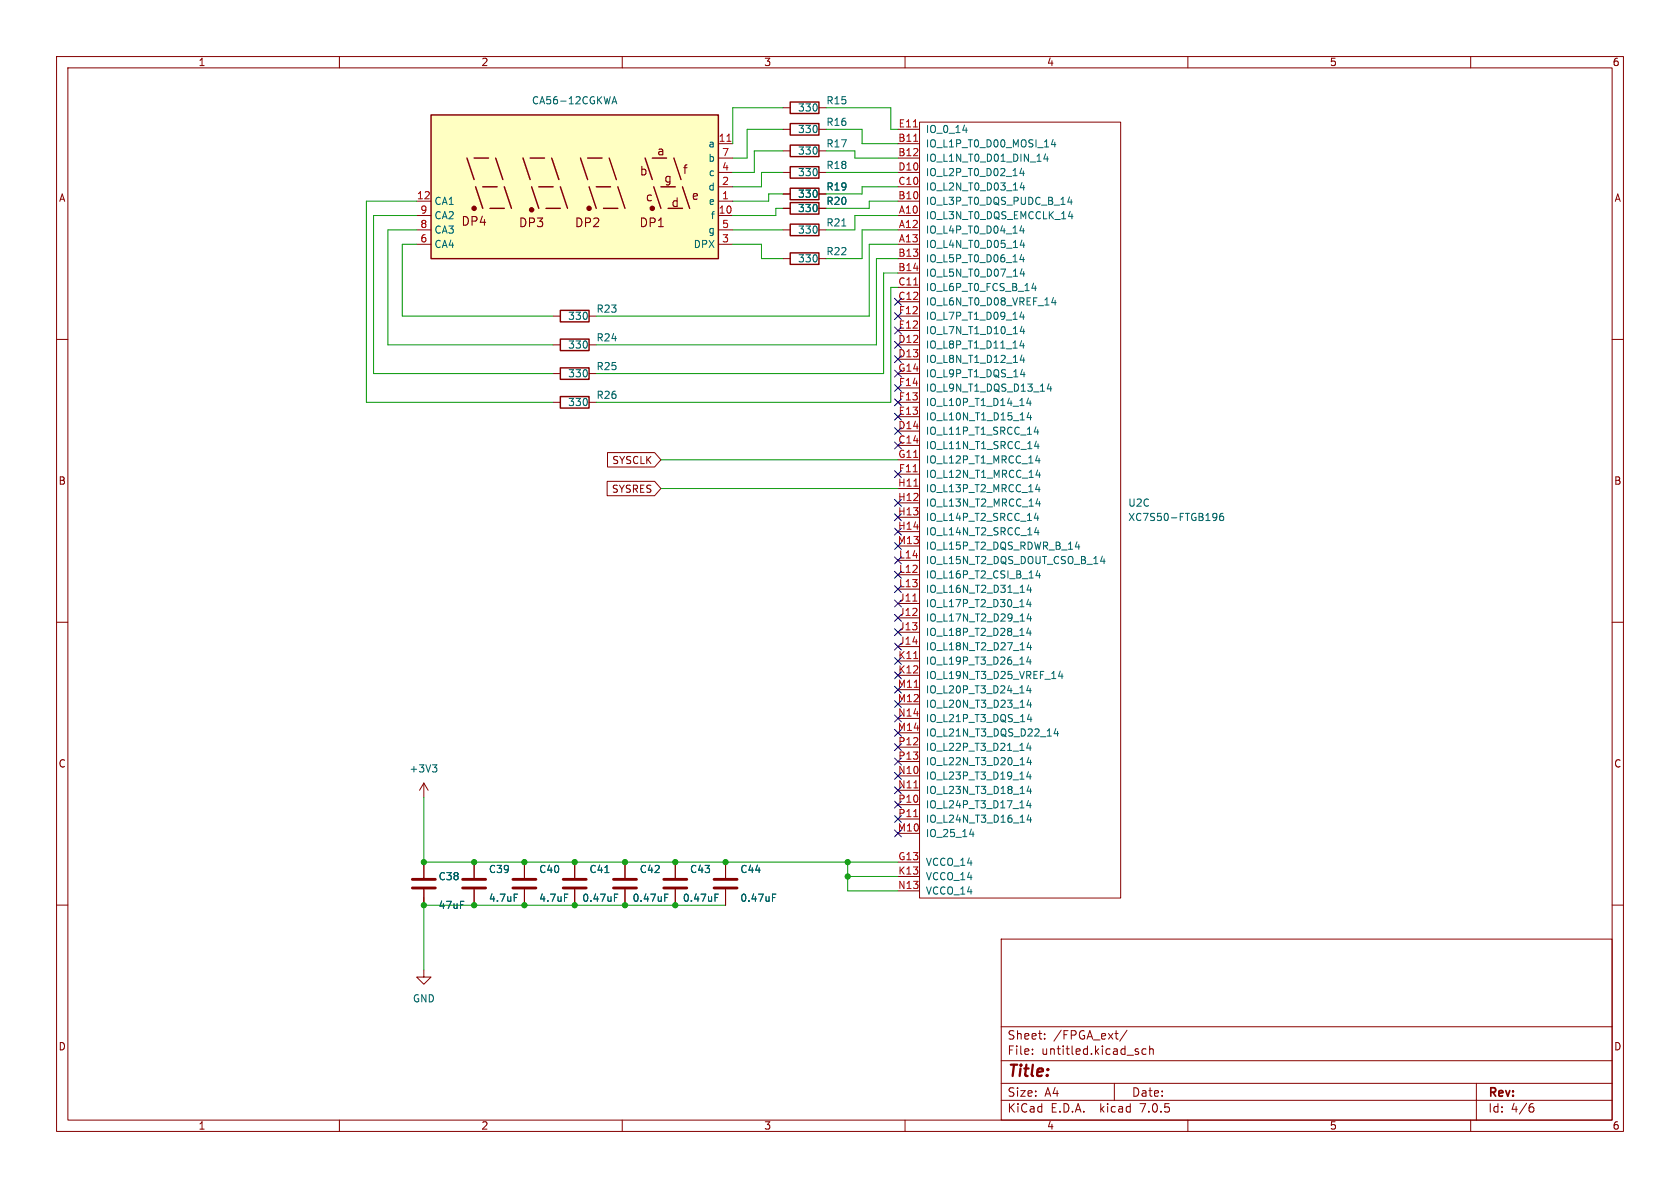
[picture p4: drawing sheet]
<svg xmlns="http://www.w3.org/2000/svg" width="297mm" height="210mm" viewBox="0 0 297 210" stroke-linecap="round" stroke-linejoin="round" font-family="sans-serif">
<g fill="none" stroke="#840000" stroke-width=".18">
<path d="M10 10h277v190h-277zM12 12h273v186h-273zM60 10v2M110 10v2M138.4 19.1h1.3M144.8 19.1h1.2M160 10v2M210 10v2M260 10v2M73.7 35.6h2.5M73.7 38.1h2.5M127 30.5h2.5"/>
<path d="M127 35.6h2.5M127 38.1h2.5M127 25.4h2.5M127 33h2.5M127 27.9h2.5M138.4 30.5h1.3M138.4 36.8h1.3M138.4 34.3h1.3M138.4 26.7h1.3M138.4 22.9h1.3M144.8 30.5h1.2M144.8 36.8h1.2"/>
<path d="M144.8 34.3h1.2M144.8 26.7h1.2M144.8 22.9h1.2M158.7 30.5h3.9M158.7 22.9h3.9M158.7 35.6h3.9M158.7 38.1h3.9M158.7 25.4h3.9M158.7 33h3.9M158.7 27.9h3.9M162.6 21.6h35.5v137.2h-35.5zM10 60h2"/>
<path d="M73.7 40.6h2.5M73.7 43.2h2.5M97.8 55.9h1.3M104.1 55.9h1.3M127 40.6h2.5M127 43.2h2.5M138.4 40.6h1.3M138.4 45.7h1.3M144.8 40.6h1.2M144.8 45.7h1.2M158.7 40.6h3.9M158.7 43.2h3.9"/>
<path d="M158.7 55.9h3.9M158.7 45.7h3.9M158.7 48.3h3.9M158.7 50.8h3.9M158.7 53.3h3.9M158.7 58.4h3.9M285 60h2M97.8 66h1.3M97.8 61h1.3M97.8 71.1h1.3M104.1 66h1.3M104.1 61h1.3"/>
<path d="M104.1 71.1h1.3M158.7 66h3.9M158.7 61h3.9M158.7 71.1h3.9M158.7 78.7h3.9M158.7 63.5h3.9M158.7 76.2h3.9M158.7 73.7h3.9M158.7 68.6h3.9M107.3 85.1h8.4l1.1 1.3-1.1 1.2h-8.4zM107.4 80h8.3l1.1 1.3-1.1 1.3h-8.3zM158.7 83.8h3.9"/>
<path d="M158.7 81.3h3.9M158.7 86.4h3.9M158.7 88.9h3.9M158.7 91.4h3.9M158.7 94h3.9M158.7 99.1h3.9M158.7 96.5h3.9M10 110h2M158.7 106.7h3.9M158.7 109.2h3.9M158.7 111.8h3.9M158.7 114.3h3.9"/>
<path d="M158.7 116.8h3.9M158.7 119.4h3.9M158.7 101.6h3.9M158.7 104.1h3.9M285 110h2M74.9 138.4v2.6M74.9 138.4l-.7 1.3M74.9 138.4l.8 1.3M158.7 121.9h3.9M158.7 124.5h3.9M158.7 129.5h3.9M158.7 137.2h3.9"/>
<path d="M158.7 139.7h3.9M158.7 127h3.9M158.7 132.1h3.9M158.7 134.6h3.9M10 160h2M74.9 152.4v2.8M74.9 157.2v2.8M83.8 152.4v2.8M83.8 157.2v2.8M92.7 152.4v2.8M92.7 157.2v2.8M101.6 152.4v2.8"/>
<path d="M101.6 157.2v2.8M110.5 152.4v2.8M110.5 157.2v2.8M119.4 152.4v2.8M119.4 157.2v2.8M128.3 152.4v2.8M128.3 157.2v2.8M158.7 152.4h3.9M158.7 154.9h3.9M158.7 147.3h3.9M158.7 157.5h3.9M158.7 142.2h3.9"/>
<path d="M158.7 144.8h3.9M285 160h2M74.9 171.5v1.2h1.3l-1.3 1.3-1.2-1.3h1.2M177 166h108v32h-108zM60 198v2M110 198v2M160 198v2M177 194.5h108M177 191.5h108M177 187.5h108M177 181.5h108M182.5 186.3v.1"/>
<path d="M182.5 185.5v.1M184.7 183.6v.1M184.7 182.8v.1M197 191.5v3M199.2 182.1l-1.2 2M201.1 185.9l.2 .2-.2 .3M201.1 185.4l.1 .1M202.6 185.5l-.4-.1-.3 .3v.4l.1 .2h.6M203.2 185.5l.3-.1 .3 .1 .1 .9M203.2 184.9v1.5M210 198v2M260 198v2"/>
<path d="M261 191.5v6.5M270.5 195.7h.4l.3 .3-.2 .5h-.5M271 195.1l-.5 .1"/>
</g>
<g fill="none" stroke="#840000" stroke-width=".51">
<path d="M72.9 157h4.1M72.9 155.4h4.1M81.8 157h4.1M81.8 155.4h4.1M90.7 157h4M90.7 155.4h4M99.6 157h4M99.6 155.4h4M108.5 157h4M108.5 155.4h4M117.3 157h4.1M117.3 155.4h4.1"/>
<path d="M126.2 157h4.1M126.2 155.4h4.1"/>
</g>
<g fill="none" stroke="#006464" stroke-width=".18">
<path d="M108.2 18.4l.4-1.3 .4 1.3M108.3 18h.6M170.2 23h.8M180.6 39.9l-.3 .9h.8M180.6 29.7l-.3 .9h.8M180.7 32.3l-.3 .9h.8M180.9 30.2v.9M181 32.8v.8M184.8 27.2l-.3 .9h.8M185.1 27.7v.8M186.2 24.6l-.3 1h.8M186.5 25.1v.9"/>
<path d="M188.8 35.7h.8M188.9 38.3h.8M189.4 35.3v.8M189.5 37.8v.9M180.6 45l-.3 .9h.8M180.6 55.1l-.3 .9h.8M180.7 42.4l-.3 .9h.8M180.7 47.5l-.3 .9h.8M180.7 57.7l-.3 .9h.8M180.9 40.4v.8M180.9 45.5v.8M180.9 55.6v.9"/>
<path d="M181 42.9v.9M181 48v.8M181 58.2v.8M182.4 51h.8M183 50.5v.9M186.2 52.6l-.3 .9h.8M186.5 53.1v.8M180.4 66.2h.8M180.6 60.2l-.3 .9h.8M180.7 62.7l-.3 1h.8M180.9 60.7v.8M181 63.2v.9"/>
<path d="M181 65.8v.8M181.8 70.4l-.3 .9h.8M181.9 72.9l-.3 .9h.8M182.1 70.9v.8M182.2 73.4v.8M183.1 75.4l-.3 1h.8M183.2 78l-.3 .9h.8M183.5 75.9v.9M183.5 78.5v.8M185.4 67.8l-.3 .9h.8M185.7 68.3v.9M183.1 81.4h.8"/>
<path d="M183.1 86.5h.8M183.1 90.7l-.3 .9h.8M183.1 84h.8M183.1 89.1h.8M183.2 93.2l-.3 .9h.8M183.5 91.2v.8M183.5 93.7v.9M183.7 81v.9M183.7 86.1v.8M183.8 83.6v.8M183.8 88.6v.9M190.1 96.7h.8"/>
<path d="M190.7 96.3v.8M194.6 99.2h.8M195.2 98.8v.8M214.6 90.7l.5 .2a.84 .84 0 0 1-.3 1.1M215.1 91.3l-.1 .2h-.4M216.2 90.7l-.3 .1a.85 .85 0 0 0 0 1.2l.4-.1v-.4l-.2-.3-.4 .1-.1 .2M181.8 105.9l-.3 .9h.8M181.8 111l-.3 .9h.8M181.8 116.1l-.3 .9h.8M181.9 108.5l-.3 .9h.8M181.9 113.5l-.3 1h.8M181.9 103.4l-.3 .9h.8"/>
<path d="M182.1 106.4v.9M182.1 111.5v.8M182.1 116.6v.8M182.2 103.9v.8M182.2 109v.8M182.2 114v.9M183.5 100.8l-.4 1h.8M183.8 101.3v.9M187.4 118.6l-.3 .9h.8M187.7 119.1v.9M76.4 135.2h.8l-.4 .5M77 135.7l.2 .2v.3l-.2 .3"/>
<path d="M181.8 121.2l-.3 .9h.8M181.8 136.4l-.3 .9h.8M181.8 131.3l-.3 .9h.8M181.9 123.7l-.3 .9h.8M181.9 138.9l-.3 1h.8M181.9 133.9l-.3 .9h.8M181.9 126.2l-.3 1h.8M182.1 121.7v.8M182.1 131.8v.9M182.1 136.9v.8M182.2 124.2v.8M182.2 134.4v.8"/>
<path d="M182.2 139.4v.9M182.2 126.7v.9M186.7 128.8l-.3 .9h.7M187 129.3v.8M90.9 158.1h.6M99.8 158.1h.6M108.6 158.7h.4M108.6 158.1h.6M117.5 158.7h.4M117.5 158.1h.6M126.4 158.7h.4M126.4 158.1h.6"/>
<path d="M136.6 158.7h.4M136.6 158.1h.6M171.4 147.5h.8M172 147.1v.8M181.8 141.5l-.3 .9h.8M181.9 144l-.3 .9h.8M182.1 142v.8M182.2 144.5v.9"/>
</g>
<g fill="none" stroke="#840000" stroke-width=".25">
<path d="M139.7 18h5.1v2.1h-5.1zM76.2 20.3h50.8v25.4h-50.8zM82.5 27.9l1.3 3.9M83.8 27.9h2.6M84.1 33l1.2 3.8M85.3 33h2.6M86.6 36.8h2.6M87.6 27.9l1.3 3.9M89.2 33l1.2 3.8M92.5 27.9l1.2 3.9M93.7 27.9h2.6M94 33l1.2 3.8"/>
<path d="M95.2 33h2.6M96.5 36.8h2.6M97.5 27.9l1.3 3.9M99.1 33l1.2 3.8M102.6 27.9l1.3 3.9M103.9 27.9h2.5M104.1 33l1.3 3.8M105.4 33h2.5M106.7 36.8h2.5M107.7 27.9l1.3 3.9M109.2 33l1.3 3.8M114 27.9l1.3 3.9"/>
<path d="M115.3 27.9h2.6M115.6 33l1.2 3.8M116.8 33h2.6M118.1 36.8h2.5M119.1 27.9l1.3 3.9M120.6 33l1.3 3.8M139.7 29.5h5.1v2h-5.1zM139.7 39.6h5.1v2.1h-5.1zM139.7 35.8h5.1v2h-5.1zM139.7 33.3h5.1v2h-5.1zM139.7 25.7h5.1v2h-5.1zM139.7 21.8h5.1v2.1h-5.1z"/>
<path d="M99.1 59.9h5v2.1h-5zM99.1 54.9h5v2h-5zM139.7 44.7h5.1v2h-5.1zM99.1 65h5v2.1h-5zM99.1 70.1h5v2h-5z"/>
</g>
<path d="M76.2 20.3h50.8v25.4h-50.8z" fill="#ffffc2" stroke="#ffffc2" stroke-width=".18"/>
<g fill="#840000" stroke="#840000" stroke-width=".25">
<circle cx="115.3" cy="36.8" r=".36"/>
<circle cx="104.1" cy="36.8" r=".36"/>
<circle cx="94" cy="37.1" r=".36"/>
<circle cx="83.8" cy="36.8" r=".36"/>
</g>
<path d="M128.5 25h.7M161.5 25h.8M161.4 83.4h.8M161.6 85.9h.7M161.4 106.3h.7M161.5 116.4h.8M161.6 139.3h.7M161.5 144.4h.8" fill="none" stroke="#a90000" stroke-width=".18"/>
<g fill="none" stroke="#009600" stroke-width=".18">
<path d="M138.4 19.1h-8.9v6.3M146 19.1h11.5v3.8h1.2M73.7 38.1h-7.7v27.9h31.8M73.7 35.6h-8.9v35.5h33M138.4 36.8h-1.2v1.3h-7.7M138.4 30.5h-3.8v2.5h-5.1M138.4 26.7h-5.1v3.8h-3.8M138.4 34.3h-2.5v1.3h-6.4M138.4 22.9h-6.3v5h-2.6M146 30.5h12.7M146 22.9h6.4v2.5h6.3M146 26.7h5.1v1.2h7.6"/>
<path d="M158.7 33h-6.3v1.3h-6.4M158.7 35.6h-5v1.2h-7.7M158.7 38.1h-7.6v2.5h-5.1M73.7 40.6h-5.1v20.4h29.2M73.7 43.2h-2.6v12.7h26.7M129.5 43.2h5.1v2.5h3.8M129.5 40.6h8.9M158.7 40.6h-6.3v5.1h-6.4M158.7 45.7h-3.8v15.3h-49.5M158.7 50.8h-1.2v20.3h-52.1M158.7 43.2h-5v12.7h-48.3M158.7 48.3h-2.5v17.7h-50.8"/>
<path d="M116.8 81.3h41.9M116.8 86.4h41.9M74.9 141v11.4h83.8M74.9 158.8v12.7M149.9 154.9h8.8M149.9 152.4v5.1h8.8M74.9 160h53.4"/>
</g>
<g fill="none" stroke="#000084" stroke-width=".18">
<path d="M158.1 52.7l1.3 1.2M158.1 55.3l1.3 1.2M158.1 57.8l1.3 1.2M159.4 52.7l-1.3 1.2M159.4 55.3l-1.3 1.2M159.4 57.8l-1.3 1.2M158.1 70.5l1.3 1.2M158.1 65.4l1.3 1.2M158.1 73.1l1.3 1.2M158.1 68l1.3 1.2M158.1 75.6l1.3 1.2M158.1 78.1l1.3 1.2"/>
<path d="M158.1 62.9l1.3 1.2M158.1 60.4l1.3 1.2M159.4 70.5l-1.3 1.2M159.4 65.4l-1.3 1.2M159.4 73.1l-1.3 1.2M159.4 68l-1.3 1.2M159.4 75.6l-1.3 1.2M159.4 78.1l-1.3 1.2M159.4 62.9l-1.3 1.2M159.4 60.4l-1.3 1.2M158.1 83.2l1.3 1.2M158.1 88.3l1.3 1.2"/>
<path d="M158.1 90.8l1.3 1.2M158.1 93.4l1.3 1.2M158.1 95.9l1.3 1.2M158.1 98.5l1.3 1.2M159.4 83.2l-1.3 1.2M159.4 88.3l-1.3 1.2M159.4 90.8l-1.3 1.2M159.4 93.4l-1.3 1.2M159.4 95.9l-1.3 1.2M159.4 98.5l-1.3 1.2M158.1 101l1.3 1.2M158.1 103.5l1.3 1.2"/>
<path d="M158.1 106.1l1.3 1.2M158.1 108.6l1.3 1.2M158.1 111.2l1.3 1.2M158.1 113.7l1.3 1.2M158.1 116.2l1.3 1.2M158.1 118.8l1.3 1.2M159.4 101l-1.3 1.2M159.4 103.5l-1.3 1.2M159.4 106.1l-1.3 1.2M159.4 108.6l-1.3 1.2M159.4 111.2l-1.3 1.2M159.4 113.7l-1.3 1.2"/>
<path d="M159.4 116.2l-1.3 1.2M159.4 118.8l-1.3 1.2M158.1 121.3l1.3 1.2M158.1 123.9l1.3 1.2M158.1 126.4l1.3 1.2M158.1 128.9l1.3 1.2M158.1 131.5l1.3 1.2M158.1 134l1.3 1.2M158.1 136.6l1.3 1.2M158.1 139.1l1.3 1.2M159.4 121.3l-1.3 1.2M159.4 123.9l-1.3 1.2"/>
<path d="M159.4 126.4l-1.3 1.2M159.4 128.9l-1.3 1.2M159.4 131.5l-1.3 1.2M159.4 134l-1.3 1.2M159.4 136.6l-1.3 1.2M159.4 139.1l-1.3 1.2M158.1 146.7l1.3 1.2M158.1 141.6l1.3 1.2M158.1 144.2l1.3 1.2M159.4 146.7l-1.3 1.2M159.4 141.6l-1.3 1.2M159.4 144.2l-1.3 1.2"/>
</g>
<g fill="#009600" stroke="#009600" stroke-width=".18">
<circle cx="110.5" cy="152.4" r=".46"/>
<circle cx="110.5" cy="160" r=".46"/>
<circle cx="101.6" cy="160" r=".46"/>
<circle cx="101.6" cy="152.4" r=".46"/>
<circle cx="149.9" cy="154.9" r=".46"/>
<circle cx="149.9" cy="152.4" r=".46"/>
<circle cx="119.4" cy="152.4" r=".46"/>
<circle cx="119.4" cy="160" r=".46"/>
<circle cx="128.3" cy="152.4" r=".46"/>
<circle cx="83.8" cy="152.4" r=".46"/>
<circle cx="83.8" cy="160" r=".46"/>
<circle cx="74.9" cy="152.4" r=".46"/>
<circle cx="92.7" cy="152.4" r=".46"/>
<circle cx="92.7" cy="160" r=".46"/>
<circle cx="74.9" cy="160" r=".46"/>
</g>
<text font-size="2.8" fill="#840000" x="178" y="190.8">Title:</text>
<g font-size="2.1" fill="#840000">
<text x="116.1" y="27.7">a</text>
<text x="113" y="31.2">b</text>
<text x="114.1" y="35.8">c</text>
<text x="117.3" y="32.5">g</text>
<text x="120.6" y="31">f</text>
<text x="122.2" y="35.5">e</text>
<text x="81.5" y="40.1">DP4</text>
<text x="91.6" y="40.4">DP3</text>
<text x="101.6" y="40.4">DP2</text>
<text x="113" y="40.4">DP1</text>
<text x="118.6" y="36.8">d</text>
<text x="178" y="183.9">Sheet:</text>
<text x="186.2" y="183.9">/FPGA_ext/</text>
<text x="178" y="186.6">File:</text>
<text x="184" y="186.6">untitled.kicad_sch</text>
<text x="178" y="196.8">KiCad</text>
<text x="178" y="194">Size:</text>
<text x="184.6" y="194">A4</text>
<text x="185.7" y="196.8">E.D.A.</text>
<text x="194.4" y="196.8">kicad</text>
<text x="200" y="194">Date:</text>
<text x="201.5" y="196.8">7.0.5</text>
<text x="263" y="194.2">Rev:</text>
<text x="263" y="196.8">Id:</text>
<text x="267" y="196.8">4/6</text>
</g>
<g font-size="1.8" fill="#840000">
<text x="35" y="11.8">1</text>
<text x="85" y="11.8">2</text>
<text x="135" y="11.8">3</text>
<text x="185" y="11.8">4</text>
<text x="235" y="11.8">5</text>
<text x="285" y="11.8">6</text>
<text x="10.4" y="35.8">A</text>
<text x="285.4" y="35.8">A</text>
<text x="108.2" y="82.2">SYSCLK</text>
<text x="10.3" y="85.8">B</text>
<text x="108.1" y="87.3">SYSRES</text>
<text x="285.3" y="85.8">B</text>
<text x="10.3" y="135.8">C</text>
<text x="285.3" y="135.8">C</text>
<text x="10.3" y="185.8">D</text>
<text x="285.3" y="185.8">D</text>
<text x="35" y="199.8">1</text>
<text x="85" y="199.8">2</text>
<text x="135" y="199.8">3</text>
<text x="185" y="199.8">4</text>
<text x="235" y="199.8">5</text>
<text x="285" y="199.8">6</text>
</g>
<g font-size="1.8" fill="#006464">
<text x="94" y="18.6">CA56-12CGKWA</text>
<text x="141" y="23.7">330</text>
<text x="141" y="19.9">330</text>
<text x="146" y="22.4">R16</text>
<text x="146" y="18.6">R15</text>
<text x="163.6" y="23.7">IO_0_14</text>
<text x="125.2" y="26.2">a</text>
<text x="125.2" y="28.8">b</text>
<text x="141" y="27.5">330</text>
<text x="146" y="26.2">R17</text>
<text x="163.6" y="26.2">IO_L1P_T0_D00_MOSI_14</text>
<text x="163.6" y="28.8">IO_L1N_T0_D01_DIN_14</text>
<text x="125.2" y="33.8">d</text>
<text x="125.3" y="31.3">c</text>
<text x="141" y="31.3">330</text>
<text x="141" y="35.1">330</text>
<text x="146" y="30">R18</text>
<text x="146" y="33.8">R19</text>
<text x="163.6" y="33.8">IO_L2N_T0_D03_14</text>
<text x="163.6" y="31.3">IO_L2P_T0_D02_14</text>
<text x="76.7" y="36.4">CA1</text>
<text x="76.7" y="41.5">CA3</text>
<text x="76.7" y="38.9">CA2</text>
<text x="125.2" y="41.5">g</text>
<text x="125.3" y="36.4">e</text>
<text x="125.6" y="38.9">f</text>
<text x="141" y="41.5">330</text>
<text x="141" y="37.7">330</text>
<text x="146" y="40.2">R21</text>
<text x="146" y="36.4">R20</text>
<text x="163.6" y="38.9">IO_L3N_T0_DQS_EMCCLK_14</text>
<text x="163.6" y="41.5">IO_L4P_T0_D04_14</text>
<text x="163.6" y="36.4">IO_L3P_T0_DQS_PUDC_B_14</text>
<text x="76.7" y="44">CA4</text>
<text x="122.6" y="44">DPX</text>
<text x="141" y="46.5">330</text>
<text x="146" y="45.3">R22</text>
<text x="163.6" y="44">IO_L4N_T0_D05_14</text>
<text x="163.6" y="46.5">IO_L5P_T0_D06_14</text>
<text x="163.6" y="49.1">IO_L5N_T0_D07_14</text>
<text x="163.6" y="51.6">IO_L6P_T0_FCS_B_14</text>
<text x="100.4" y="56.7">330</text>
<text x="105.4" y="55.4">R23</text>
<text x="163.6" y="54.2">IO_L6N_T0_D08_VREF_14</text>
<text x="163.6" y="59.2">IO_L7N_T1_D10_14</text>
<text x="163.6" y="56.7">IO_L7P_T1_D09_14</text>
<text x="100.4" y="61.8">330</text>
<text x="105.4" y="65.6">R25</text>
<text x="105.4" y="60.5">R24</text>
<text x="163.6" y="61.8">IO_L8P_T1_D11_14</text>
<text x="163.6" y="64.3">IO_L8N_T1_D12_14</text>
<text x="100.4" y="66.9">330</text>
<text x="100.4" y="71.9">330</text>
<text x="105.4" y="70.7">R26</text>
<text x="163.6" y="71.9">IO_L10P_T1_D14_14</text>
<text x="163.6" y="69.4">IO_L9N_T1_DQS_D13_14</text>
<text x="163.6" y="66.9">IO_L9P_T1_DQS_14</text>
<text x="163.6" y="77">IO_L11P_T1_SRCC_14</text>
<text x="163.6" y="74.5">IO_L10N_T1_D15_14</text>
<text x="163.6" y="79.6">IO_L11N_T1_SRCC_14</text>
<text x="163.6" y="82.1">IO_L12P_T1_MRCC_14</text>
<text x="163.6" y="84.6">IO_L12N_T1_MRCC_14</text>
<text x="163.6" y="87.2">IO_L13P_T2_MRCC_14</text>
<text x="163.6" y="89.7">IO_L13N_T2_MRCC_14</text>
<text x="199.4" y="89.7">U2C</text>
<text x="163.6" y="92.3">IO_L14P_T2_SRCC_14</text>
<text x="163.6" y="94.8">IO_L14N_T2_SRCC_14</text>
<text x="199.4" y="92.3">XC7S50-FTGB196</text>
<text x="163.6" y="99.9">IO_L15N_T2_DQS_DOUT_CSO_B_14</text>
<text x="163.6" y="97.3">IO_L15P_T2_DQS_RDWR_B_14</text>
<text x="163.6" y="107.5">IO_L17P_T2_D30_14</text>
<text x="163.6" y="102.4">IO_L16P_T2_CSI_B_14</text>
<text x="163.6" y="105">IO_L16N_T2_D31_14</text>
<text x="163.6" y="110">IO_L17N_T2_D29_14</text>
<text x="163.6" y="112.6">IO_L18P_T2_D28_14</text>
<text x="163.6" y="115.1">IO_L18N_T2_D27_14</text>
<text x="163.6" y="117.7">IO_L19P_T3_D26_14</text>
<text x="163.6" y="120.2">IO_L19N_T3_D25_VREF_14</text>
<text x="163.6" y="122.7">IO_L20P_T3_D24_14</text>
<text x="163.6" y="125.3">IO_L20N_T3_D23_14</text>
<text x="163.6" y="130.4">IO_L21N_T3_DQS_D22_14</text>
<text x="163.6" y="127.8">IO_L21P_T3_DQS_14</text>
<text x="72.3" y="136.7">+3V3</text>
<text x="163.6" y="138">IO_L23P_T3_D19_14</text>
<text x="163.6" y="132.9">IO_L22P_T3_D21_14</text>
<text x="163.6" y="135.4">IO_L22N_T3_D20_14</text>
<text x="163.6" y="140.5">IO_L23N_T3_D18_14</text>
<text x="163.6" y="143.1">IO_L24P_T3_D17_14</text>
<text x="163.6" y="148.1">IO_25_14</text>
<text x="163.6" y="145.6">IO_L24N_T3_D16_14</text>
<text x="77.5" y="155.8">C38</text>
<text x="86.4" y="154.5">C39</text>
<text x="95.3" y="154.5">C40</text>
<text x="104.1" y="154.5">C41</text>
<text x="113" y="154.5">C42</text>
<text x="121.9" y="154.5">C43</text>
<text x="130.8" y="154.5">C44</text>
<text x="163.6" y="153.2">VCCO_14</text>
<text x="163.6" y="155.8">VCCO_14</text>
<text x="77.5" y="160.8">47uF</text>
<text x="86.4" y="159.6">4.7uF</text>
<text x="95.3" y="159.6">4.7uF</text>
<text x="102.9" y="159.6">0.47uF</text>
<text x="111.8" y="159.6">0.47uF</text>
<text x="120.7" y="159.6">0.47uF</text>
<text x="130.8" y="159.6">0.47uF</text>
<text x="163.6" y="158.3">VCCO_14</text>
<text x="72.9" y="177.4">GND</text>
</g>
<g font-size="1.8" fill="#a90000">
<text x="158.8" y="22.6">E11</text>
<text x="127" y="25.1">11</text>
<text x="127.6" y="27.7">7</text>
<text x="158.7" y="25.1">B11</text>
<text x="158.7" y="27.7">B12</text>
<text x="73.7" y="35.3">12</text>
<text x="127.6" y="35.3">1</text>
<text x="127.6" y="32.8">2</text>
<text x="127.6" y="30.2">4</text>
<text x="158.7" y="35.3">B10</text>
<text x="158.7" y="32.8">C10</text>
<text x="158.7" y="30.2">D10</text>
<text x="74.3" y="40.4">8</text>
<text x="74.3" y="37.8">9</text>
<text x="127" y="37.8">10</text>
<text x="127.6" y="40.4">5</text>
<text x="158.8" y="37.8">A10</text>
<text x="158.8" y="40.4">A12</text>
<text x="74.3" y="42.9">6</text>
<text x="127.6" y="42.9">3</text>
<text x="158.7" y="45.5">B13</text>
<text x="158.8" y="42.9">A13</text>
<text x="158.7" y="48">B14</text>
<text x="158.7" y="50.5">C11</text>
<text x="158.7" y="53.1">C12</text>
<text x="158.8" y="58.2">E12</text>
<text x="158.8" y="55.6">F12</text>
<text x="158.7" y="60.7">D12</text>
<text x="158.7" y="63.2">D13</text>
<text x="158.7" y="65.8">G14</text>
<text x="158.8" y="70.9">F13</text>
<text x="158.8" y="68.3">F14</text>
<text x="158.7" y="75.9">D14</text>
<text x="158.8" y="73.4">E13</text>
<text x="158.7" y="78.5">C14</text>
<text x="158.7" y="81">G11</text>
<text x="158.8" y="83.6">F11</text>
<text x="158.7" y="86.1">H11</text>
<text x="158.7" y="88.6">H12</text>
<text x="158.7" y="91.2">H13</text>
<text x="158.7" y="93.7">H14</text>
<text x="158.7" y="96.3">M13</text>
<text x="158.9" y="101.3">L12</text>
<text x="158.9" y="98.8">L14</text>
<text x="158.9" y="103.9">L13</text>
<text x="158.9" y="106.4">J11</text>
<text x="158.9" y="109">J12</text>
<text x="158.9" y="111.5">J13</text>
<text x="158.7" y="116.6">K11</text>
<text x="158.7" y="119.1">K12</text>
<text x="158.9" y="114">J14</text>
<text x="158.7" y="121.7">M11</text>
<text x="158.7" y="124.2">M12</text>
<text x="158.7" y="129.3">M14</text>
<text x="158.7" y="126.7">N14</text>
<text x="158.7" y="131.8">P12</text>
<text x="158.7" y="136.9">N10</text>
<text x="158.7" y="134.4">P13</text>
<text x="158.7" y="139.4">N11</text>
<text x="158.7" y="142">P10</text>
<text x="158.7" y="147.1">M10</text>
<text x="158.7" y="144.5">P11</text>
<text x="158.7" y="152.1">G13</text>
<text x="158.7" y="154.7">K13</text>
<text x="158.7" y="157.2">N13</text>
</g>
</svg>
